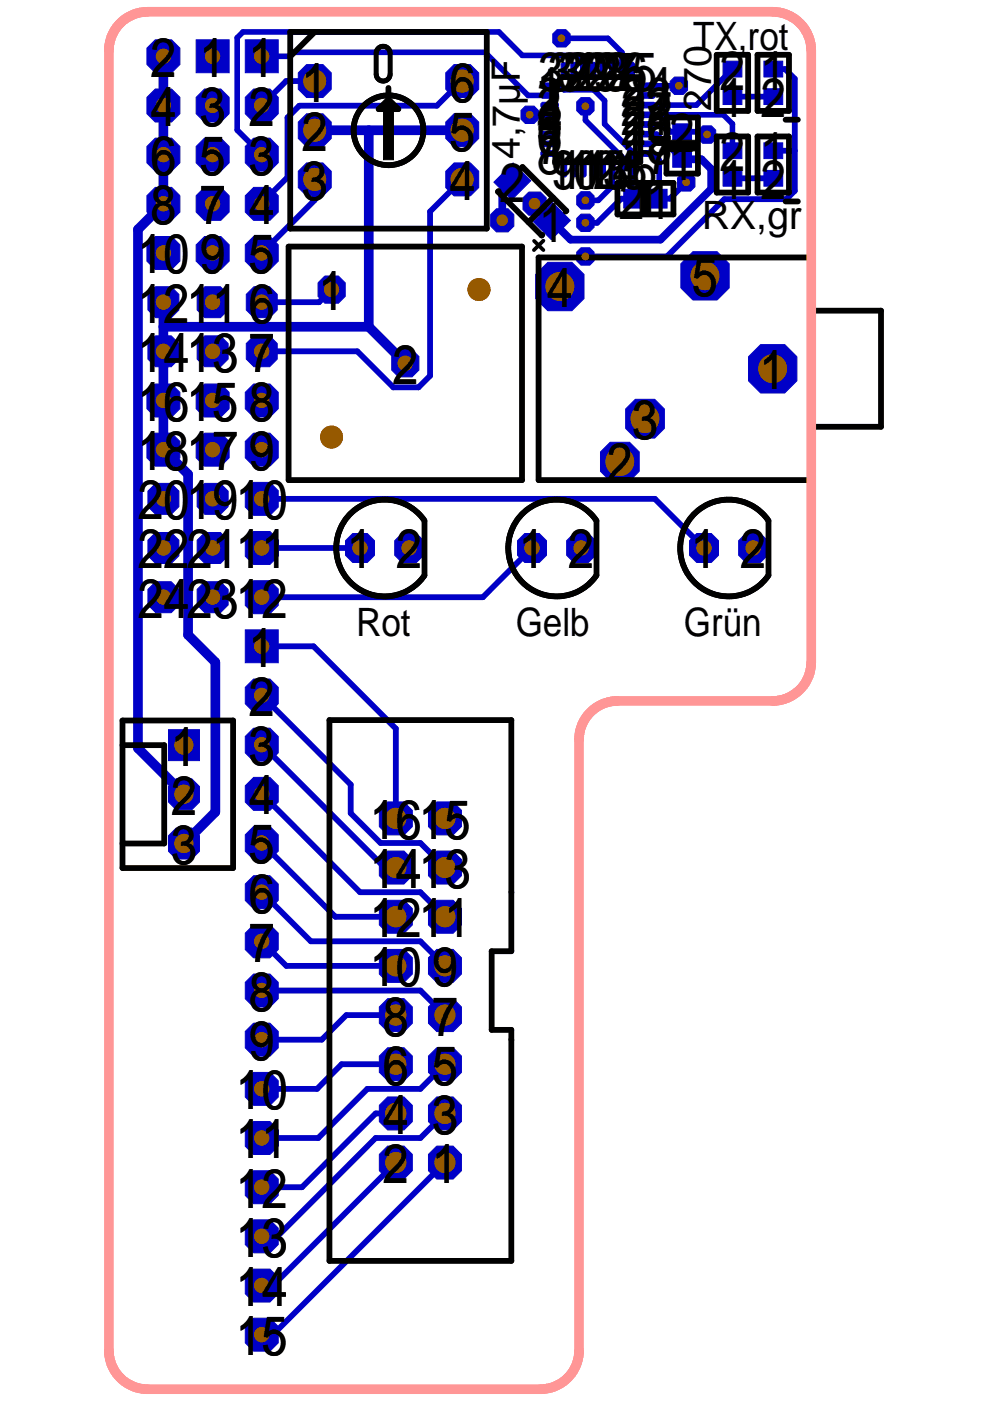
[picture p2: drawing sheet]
<svg xmlns="http://www.w3.org/2000/svg" width="210mm" height="297mm" viewBox="0 0 210 297" stroke-linecap="round" stroke-linejoin="round" font-family="sans-serif">
<g fill="#0000c7" stroke="#0000c7" stroke-width=".21">
<path d="M53.8 279.5h3.4l1.8 1.7v3.5l-1.8 1.8h-3.4l-1.8-1.8v-3.5z"/>
<path d="M52 270.8l1.8-1.7h3.4l1.8 1.7v3.5l-1.8 1.8h-3.4l-1.8-1.8z"/>
<path d="M53.8 258.6h3.4l1.8 1.8v3.5l-1.8 1.7h-3.4l-1.8-1.7v-3.5z"/>
<path d="M53.8 248.2h3.4l1.8 1.8v3.4l-1.8 1.8h-3.4l-1.8-1.8v-3.4z"/>
<path d="M53.8 237.8h3.4l1.8 1.7v3.5l-1.8 1.8h-3.4l-1.8-1.8v-3.5z"/>
<path d="M52 229.1l1.8-1.7h3.4l1.8 1.7v3.5l-1.8 1.8h-3.4l-1.8-1.8z"/>
<path d="M52 218.7l1.8-1.8h3.4l1.8 1.8v3.5l-1.8 1.7h-3.4l-1.8-1.7z"/>
<path d="M52 208.3l1.8-1.8h3.4l1.8 1.8v3.5l-1.8 1.7h-3.4l-1.8-1.7z"/>
<path d="M53.8 196.1h3.4l1.8 1.7v3.5l-1.8 1.8h-3.4l-1.8-1.8v-3.5z"/>
<path d="M52 187.4l1.8-1.7h3.4l1.8 1.7v3.5l-1.8 1.8h-3.4l-1.8-1.8z"/>
<path d="M53.8 175.2h3.4l1.8 1.8v3.5l-1.8 1.7h-3.4l-1.8-1.7v-3.5z"/>
<path d="M53.8 164.8h3.4l1.8 1.8v3.5l-1.8 1.7h-3.4l-1.8-1.7v-3.5z"/>
<path d="M52 156.1l1.8-1.7h3.4l1.8 1.7v3.5l-1.8 1.8h-3.4l-1.8-1.8z"/>
<path d="M53.8 144h3.4l1.8 1.7v3.5l-1.8 1.8h-3.4l-1.8-1.8v-3.5z"/>
<path d="M52 133.5h7v7h-7z"/>
<path d="M35.7 177.2l1.7-1.6h3.3l1.6 1.6v3.3l-1.6 1.6h-3.3l-1.7-1.6z"/>
<path d="M35.7 166.8l1.7-1.7h3.3l1.6 1.7v3.3l-1.6 1.6h-3.3l-1.7-1.6z"/>
<path d="M35.7 154.7h6.6v6.6h-6.6z"/>
<path d="M80.4 171.8l1.8-1.8h3.5l1.7 1.8v3.5l-1.7 1.7h-3.5l-1.8-1.7z"/>
<path d="M90.8 171.8l1.8-1.8h3.5l1.7 1.8v3.5l-1.7 1.7h-3.5l-1.8-1.7z"/>
<path d="M82.2 180.4h3.5l1.7 1.8v3.5l-1.7 1.7h-3.5l-1.8-1.7v-3.5z"/>
<path d="M90.8 182.2l1.8-1.8h3.5l1.7 1.8v3.5l-1.7 1.7h-3.5l-1.8-1.7z"/>
<path d="M90.8 192.6l1.8-1.7h3.5l1.7 1.7v3.5l-1.7 1.8h-3.5l-1.8-1.8z"/>
<path d="M82.2 190.9h3.5l1.7 1.7v3.5l-1.7 1.8h-3.5l-1.8-1.8v-3.5z"/>
<path d="M80.4 203.1l1.8-1.8h3.5l1.7 1.8v3.4l-1.7 1.8h-3.5l-1.8-1.8z"/>
<path d="M90.8 203.1l1.8-1.8h3.5l1.7 1.8v3.4l-1.7 1.8h-3.5l-1.8-1.8z"/>
<path d="M90.8 213.5l1.8-1.8h3.5l1.7 1.8v3.5l-1.7 1.7h-3.5l-1.8-1.7z"/>
<path d="M82.2 211.7h3.5l1.7 1.8v3.5l-1.7 1.7h-3.5l-1.8-1.7v-3.5z"/>
<path d="M80.4 223.9l1.8-1.8h3.5l1.7 1.8v3.5l-1.7 1.7h-3.5l-1.8-1.7z"/>
<path d="M90.8 223.9l1.8-1.8h3.5l1.7 1.8v3.5l-1.7 1.7h-3.5l-1.8-1.7z"/>
<path d="M80.4 234.3l1.8-1.7h3.5l1.7 1.7v3.5l-1.7 1.8h-3.5l-1.8-1.8z"/>
<path d="M90.8 234.3l1.8-1.7h3.5l1.7 1.7v3.5l-1.7 1.8h-3.5l-1.8-1.8z"/>
<path d="M80.4 244.8l1.8-1.8h3.5l1.7 1.8v3.4l-1.7 1.8h-3.5l-1.8-1.8z"/>
<path d="M90.8 244.8l1.8-1.8h3.5l1.7 1.8v3.4l-1.7 1.8h-3.5l-1.8-1.8z"/>
<path d="M162 36.1h3.9v3.4h-3.9z"/>
<path d="M162 30.3h3.9v3.3h-3.9z"/>
<path d="M162 18.8h3.9v3.4h-3.9z"/>
<path d="M162 13h3.9v3.3h-3.9z"/>
<path d="M117.2 43l3.7 3.7-4 4.1-3.8-3.8z"/>
<path d="M108.8 34.5l3.7 3.8-4 4.1-3.8-3.8z"/>
<path d="M142.6 26.3h4v3.3h-4z"/>
<path d="M142.6 32.1h4v3.4h-4z"/>
<path d="M153.3 30.3h4v3.3h-4z"/>
<path d="M153.3 36.1h4v3.4h-4z"/>
<path d="M132.2 40.1h3.4v4h-3.4z"/>
<path d="M138.1 40.1h3.3v4h-3.3z"/>
<path d="M153.3 13h4v3.3h-4z"/>
<path d="M153.3 18.8h4v3.4h-4z"/>
<path d="M135.5 17.6h3.1l.3 .3v.6l-.3 .3h-3.1l-.3-.3v-.6z"/>
<path d="M135.5 19.6h3.1l.3 .3v.6l-.3 .3h-3.1l-.3-.3v-.6z"/>
<path d="M135.5 21.7h3.1l.3 .3v.6l-.3 .3h-3.1l-.3-.3v-.6z"/>
<path d="M135.2 24l.3-.3h3.1l.3 .3v.6l-.3 .3h-3.1l-.3-.3z"/>
<path d="M135.2 26.1l.3-.3h3.1l.3 .3v.6l-.3 .3h-3.1l-.3-.3z"/>
<path d="M135.2 28.2l.3-.3h3.1l.3 .3v.5l-.3 .3h-3.1l-.3-.3z"/>
<path d="M135.2 30.2l.3-.3h3.1l.3 .3v.6l-.3 .3h-3.1l-.3-.3z"/>
<path d="M135.7 32h2.9l.3 .3v.6l-.3 .2h-2.9l-.3-.2v-.6z"/>
<path d="M119.3 13.3h.6l.3 .3v2.9l-.3 .3h-.6l-.3-.3v-2.9z"/>
<path d="M121 13.5l.3-.3h.6l.3 .3v3.1l-.3 .3h-.6l-.3-.3z"/>
<path d="M123.4 13.2h.6l.3 .3v3.1l-.3 .3h-.6l-.3-.3v-3.1z"/>
<path d="M125.4 13.2h.6l.3 .3v3.1l-.3 .3h-.6l-.3-.3v-3.1z"/>
<path d="M127.5 13.2h.6l.3 .3v3.1l-.3 .3h-.6l-.3-.3v-3.1z"/>
<path d="M129.2 13.5l.3-.3h.6l.3 .3v3.1l-.3 .3h-.6l-.3-.3z"/>
<path d="M131.6 13.2h.6l.3 .3v3.1l-.3 .3h-.6l-.3-.3v-3.1z"/>
<path d="M133.6 13.2h.6l.3 .3v3.1l-.3 .3h-.6l-.3-.3v-3.1z"/>
<path d="M133.6 33.8h.6l.3 .3v3.1l-.3 .3h-.6l-.3-.3v-3.1z"/>
<path d="M131.6 33.8h.6l.3 .3v3.1l-.3 .3h-.6l-.3-.3v-3.1z"/>
<path d="M129.2 34.1l.3-.3h.6l.3 .3v3.1l-.3 .3h-.6l-.3-.3z"/>
<path d="M127.5 33.8h.6l.3 .3v3.1l-.3 .3h-.6l-.3-.3v-3.1z"/>
<path d="M125.4 33.8h.6l.3 .3v3.1l-.3 .3h-.6l-.3-.3v-3.1z"/>
<path d="M123.4 33.8h.6l.3 .3v3.1l-.3 .3h-.6l-.3-.3v-3.1z"/>
<path d="M121 34.1l.3-.3h.6l.3 .3v3.1l-.3 .3h-.6l-.3-.3z"/>
<path d="M119.3 33.8h.6l.3 .3v3.1l-.3 .3h-.6l-.3-.3v-3.1z"/>
<path d="M114.7 32.3l.3-.3h3.1l.3 .3v.6l-.3 .2h-3.1l-.3-.2z"/>
<path d="M114.7 30.2l.3-.3h3.1l.3 .3v.6l-.3 .3h-3.1l-.3-.3z"/>
<path d="M114.7 28.2l.3-.3h3.1l.3 .3v.5l-.3 .3h-3.1l-.3-.3z"/>
<path d="M114.7 26.1l.3-.3h3.1l.3 .3v.6l-.3 .3h-3.1l-.3-.3z"/>
<path d="M114.7 24l.3-.3h3.1l.3 .3v.6l-.3 .3h-3.1l-.3-.3z"/>
<path d="M114.7 22l.3-.3h3.1l.3 .3v.6l-.3 .3h-3.1l-.3-.3z"/>
<path d="M114.7 19.9l.3-.3h3.1l.3 .3v.6l-.3 .3h-3.1l-.3-.3z"/>
<path d="M114.7 17.9l.3-.3h3.1l.3 .3v.6l-.3 .3h-3.1l-.3-.3z"/>
<path d="M156.6 114.6l1.5-1.5h3.1l1.6 1.5v3.1l-1.6 1.6h-3.1l-1.5-1.6z"/>
<path d="M147.7 113.1h3.1l1.5 1.5v3.1l-1.5 1.6h-3.1l-1.5-1.6v-3.1z"/>
<path d="M85.2 113.1h3.1l1.5 1.5v3.1l-1.5 1.6h-3.1l-1.5-1.6v-3.1z"/>
<path d="M74.8 113.1h3.1l1.5 1.5v3.1l-1.5 1.6h-3.1l-1.5-1.6v-3.1z"/>
<path d="M53.8 123.1h3.4l1.8 1.8v3.5l-1.8 1.7h-3.4l-1.8-1.7v-3.5z"/>
<path d="M52 114.4l1.8-1.7h3.4l1.8 1.7v3.5l-1.8 1.8h-3.4l-1.8-1.8z"/>
<path d="M53.8 102.3h3.4l1.8 1.7v3.5l-1.8 1.8h-3.4l-1.8-1.8v-3.5z"/>
<path d="M52 93.6l1.8-1.8h3.4l1.8 1.8v3.5l-1.8 1.7h-3.4l-1.8-1.7z"/>
<path d="M52 83.2l1.8-1.8h3.4l1.8 1.8v3.5l-1.8 1.7h-3.4l-1.8-1.7z"/>
<path d="M52.2 72.8l1.6-1.6h3.3l1.7 1.6v3.3l-1.7 1.7h-3.3l-1.6-1.7z"/>
<path d="M53.8 60.8h3.3l1.7 1.6v3.3l-1.7 1.7h-3.3l-1.6-1.7v-3.3z"/>
<path d="M52 51.9l1.8-1.8h3.4l1.8 1.8v3.5l-1.8 1.7h-3.4l-1.8-1.7z"/>
<path d="M52 41.5l1.8-1.8h3.4l1.8 1.8v3.5l-1.8 1.7h-3.4l-1.8-1.7z"/>
<path d="M53.8 29.3h3.4l1.8 1.8v3.4l-1.8 1.8h-3.4l-1.8-1.8v-3.4z"/>
<path d="M52 20.6l1.8-1.7h3.4l1.8 1.7v3.5l-1.8 1.8h-3.4l-1.8-1.8z"/>
<path d="M52 8.4h7v7h-7z"/>
<path d="M31.4 125l1.6-1.7h3.3l1.6 1.7v3.3l-1.6 1.6h-3.3l-1.6-1.6z"/>
<path d="M41.8 125l1.6-1.7h3.3l1.7 1.7v3.3l-1.7 1.6h-3.3l-1.6-1.6z"/>
<path d="M31.4 114.5l1.6-1.6h3.3l1.6 1.6v3.3l-1.6 1.7h-3.3l-1.6-1.7z"/>
<path d="M41.8 114.5l1.6-1.6h3.3l1.7 1.6v3.3l-1.7 1.7h-3.3l-1.6-1.7z"/>
<path d="M31.4 104.1l1.6-1.6h3.3l1.6 1.6v3.3l-1.6 1.7h-3.3l-1.6-1.7z"/>
<path d="M41.8 104.1l1.6-1.6h3.3l1.7 1.6v3.3l-1.7 1.7h-3.3l-1.6-1.7z"/>
<path d="M31.2 93.6l1.7-1.8h3.5l1.7 1.8v3.5l-1.7 1.7h-3.5l-1.7-1.7z"/>
<path d="M41.6 93.6l1.7-1.8h3.5l1.8 1.8v3.5l-1.8 1.7h-3.5l-1.7-1.7z"/>
<path d="M31.2 83.2l1.7-1.8h3.5l1.7 1.8v3.5l-1.7 1.7h-3.5l-1.7-1.7z"/>
<path d="M41.6 83.2l1.7-1.8h3.5l1.8 1.8v3.5l-1.8 1.7h-3.5l-1.7-1.7z"/>
<path d="M31.4 72.8l1.6-1.6h3.3l1.6 1.6v3.3l-1.6 1.7h-3.3l-1.6-1.7z"/>
<path d="M41.8 72.8l1.6-1.6h3.3l1.7 1.6v3.3l-1.7 1.7h-3.3l-1.6-1.7z"/>
<path d="M31.4 62.4l1.6-1.6h3.3l1.6 1.6v3.3l-1.6 1.7h-3.3l-1.6-1.7z"/>
<path d="M41.8 62.4l1.6-1.6h3.3l1.7 1.6v3.3l-1.7 1.7h-3.3l-1.6-1.7z"/>
<path d="M31.2 51.9l1.7-1.8h3.5l1.7 1.8v3.5l-1.7 1.7h-3.5l-1.7-1.7z"/>
<path d="M41.6 51.9l1.7-1.8h3.5l1.8 1.8v3.5l-1.8 1.7h-3.5l-1.7-1.7z"/>
<path d="M31.2 41.5l1.7-1.8h3.5l1.7 1.8v3.5l-1.7 1.7h-3.5l-1.7-1.7z"/>
<path d="M41.6 41.5l1.7-1.8h3.5l1.8 1.8v3.5l-1.8 1.7h-3.5l-1.7-1.7z"/>
<path d="M32.9 29.3h3.5l1.7 1.8v3.4l-1.7 1.8h-3.5l-1.7-1.8v-3.4z"/>
<path d="M43.3 29.3h3.5l1.8 1.8v3.4l-1.8 1.8h-3.5l-1.7-1.8v-3.4z"/>
<path d="M31.2 20.6l1.7-1.7h3.5l1.7 1.7v3.5l-1.7 1.8h-3.5l-1.7-1.8z"/>
<path d="M41.6 20.6l1.7-1.7h3.5l1.8 1.7v3.5l-1.8 1.8h-3.5l-1.7-1.8z"/>
<path d="M31.2 10.2l1.7-1.8h3.5l1.7 1.8v3.5l-1.7 1.7h-3.5l-1.7-1.7z"/>
<path d="M41.6 8.4h7v7h-7z"/>
<path d="M84.5 74.1h2.9l1.4 1.5v2.9l-1.4 1.4h-2.9l-1.4-1.4v-2.9z"/>
<path d="M67.4 60l1.5-1.5h2.9l1.4 1.5v2.8l-1.4 1.5h-2.9l-1.5-1.5z"/>
<path d="M120.1 114.6l1.6-1.5h3.1l1.5 1.5v3.1l-1.5 1.6h-3.1l-1.6-1.6z"/>
<path d="M111.3 113.1h3l1.6 1.5v3.1l-1.6 1.6h-3l-1.6-1.6v-3.1z"/>
<path d="M65 34.5h3.5l1.7 1.8v3.5l-1.7 1.7h-3.5l-1.8-1.7v-3.5z"/>
<path d="M94.5 15.5l1.8-1.8h3.4l1.8 1.8v3.4l-1.8 1.8h-3.4l-1.8-1.8z"/>
<path d="M63.2 15.5l1.8-1.8h3.5l1.7 1.8v3.4l-1.7 1.8h-3.5l-1.8-1.8z"/>
<path d="M63.2 25.9l1.8-1.8h3.5l1.7 1.8v3.5l-1.7 1.7h-3.5l-1.8-1.7z"/>
<path d="M94.5 25.9l1.8-1.8h3.4l1.8 1.8v3.5l-1.8 1.7h-3.4l-1.8-1.7z"/>
<path d="M96.3 34.5h3.4l1.8 1.8v3.5l-1.8 1.7h-3.4l-1.8-1.7v-3.5z"/>
<path d="M146.9 53.4h5.1l2.6 2.5v5.1l-2.6 2.6h-5.1l-2.5-2.6v-5.1z"/>
<path d="M113.6 58.2l2.5-2.6h5.2l2.5 2.6v5.1l-2.5 2.6h-5.2l-2.5-2.6z"/>
<path d="M132.7 86.7l2-2h4.1l2.1 2v4.1l-2.1 2.1h-4.1l-2-2.1z"/>
<path d="M127.3 95.8l2.1-2h4.1l2 2v4.1l-2 2.1h-4.1l-2.1-2.1z"/>
<path d="M158.7 75.6l2.6-2.5h5.1l2.6 2.5v5.2l-2.6 2.5h-5.1l-2.6-2.5z"/>
<path d="M122.3 21.6l.9-.9h1.9l.9 .9v1.9l-.9 .9h-1.9l-.9-.9z"/>
<path d="M122.3 41.6l.9-1h1.9l.9 1v1.8l-.9 .9h-1.9l-.9-.9z"/>
<path d="M122.3 53.4l.9-.9h1.9l.9 .9v1.9l-.9 .9h-1.9l-.9-.9z"/>
<path d="M122.3 46.3l.9-.9h1.9l.9 .9v1.9l-.9 .9h-1.9l-.9-.9z"/>
<path d="M110.9 42l1.2-1.3h2.5l1.2 1.3v2.4l-1.2 1.2h-2.5l-1.2-1.2z"/>
</g>
<path d="M101.6 61.4h.1M70.3 92.7h.1" fill="none" stroke="#0000c7" stroke-width=".21"/>
<g fill="none" stroke="#0000c7" stroke-width="1.2">
<path d="M55.5 11.9h5.8l.8-.8h40.7l9.2 9.1h4.5M66.7 17.2h-6l-5.2 5.2M98 17.2l-5.4 5.2h-29.1l-2.5 2.5v12.7l-5.6 5.6h.1M116.5 18.2h2.2l.9 .8h6.3l2.3 2.3v5l5.7 5.7v10.1h-2.2l-5.1 5.1h-2.5M123.7 15v-2.1l-1.2-1.2h-11.8l-4.9-4.9h-54.3l-1.2 1.2v19.6l5.2 5.2M155.3 14.6l-7.6 7.7h-10.6M164 14.6h2.5l2 2.1v23.8l-1.7 1.7h-13.2l-12.2 12.2h-17.3M66.7 38v4.4l-11.2 11.2M98 38l-6.8 6.9v34.8l-2.5 2.4h-5.3l-7.6-7.6h-20.3M124.1 22.5v3l7.8 7.8v2.4M129.8 35.7v3.8l-2.9 3h-2.8M137.1 24.3h16.3l1.9 2v5.7"/>
<path d="M137.1 28.4h2.1l5.4 5.4M137.1 32.6h1.3M155.3 20.5h8.7M155.3 37.8h8.7M164 32h4.5M70.3 61.4l-2.7 2.7h-12.1M55.5 105.8h83.4l10.4 10.4M55.5 116.2h20.8M112.8 116.2l-10.4 10.4h-46.9M55.5 137h11l17.4 17.5v19M55.5 157.9l26.1 26h2.3M55.5 147.5l18.9 18.8v6.1l6.3 6.3h8.4l5.2 5.2"/>
<path d="M55.5 178.7l15.6 15.7h12.8M55.5 168.3l20.8 20.9h12.8l5.2 5.2M55.5 199.6l5.2 5.2h23.2M55.5 189.2l10.4 10.4h23.2l5.2 5.2M55.5 210h33.6l5.2 5.2M83.9 215.2h-10.5l-5.2 5.2h-12.7M83.9 236.1h-4.2l-15.7 15.6h-8.5M83.9 225.6h-11.5l-5.2 5.3h-11.7M94.3 236.1l-5.2 5.2h-9.4l-20.9 20.8h-3.3M94.3 225.6l-5.2 5.3h-11.2l-10.4 10.4h-12M83.9 246.5l-26 26.1h-2.4M94.3 246.5l-36.4 36.5h-2.4"/>
</g>
<path d="M34.6 11.9v31.3l-5.3 5.4v110l9.7 9.8M113.3 43.2l3.7 3.7" fill="none" stroke="#0000c7" stroke-width="2.1"/>
<path d="M144.6 33.8h4.1l2.1 2v4.3l-10.8 10.7h-19l-4-3.9" fill="none" stroke="#0000c7" stroke-width="1.7"/>
<circle cx="139.8" cy="42.1" r=".61" fill="#0000c7"/>
<path d="M108.6 38.5l-2.1 2.1v6.1" fill="none" stroke="#0000c7" stroke-width="1.7"/>
<path d="M119 8.1h9.9l3 3v3.9M137.1 18.2h6.8M112.3 24.3h4.2M137.1 26.4h3.6l1.5 1.5h7.2l.5 .6M138.4 32.6l1.4 1.4v8.1h2.2l3.5-3.4" fill="none" stroke="#0000c7" stroke-width="1.2"/>
<g fill="#0000c7" stroke="#0000c7" stroke-width=".21">
<path d="M110.5 23.4l.9-.9h1.8l1 .9v1.9l-1 .9h-1.8l-.9-.9z"/>
<path d="M104 45.5l1.3-1.2h2.4l1.2 1.2v2.4l-1.2 1.3h-2.4l-1.3-1.3z"/>
<path d="M143.7 37.7l.9-.9h1.8l.9 .9v1.9l-.9 .9h-1.8l-.9-.9z"/>
<path d="M118.1 6.3h1.9l.9 .9v1.9l-.9 .9h-1.9l-.9-.9v-1.9z"/>
<path d="M143 16.3h1.9l.9 1v1.8l-.9 .9h-1.9l-.9-.9v-1.8z"/>
<path d="M149 26.7h1.9l.9 .9v1.9l-.9 .9h-1.9l-.9-.9v-1.9z"/>
</g>
<path d="M66.7 27.6h31.3M78.2 27.6v41.7M34.6 64.1v31.2l5.3 5.2v34.1l5.8 5.8v31.8l-6.7 6.6M34.6 69.3h43.6M78.2 69.3l7.7 7.7" fill="none" stroke="#0000c7" stroke-width="2.1"/>
<g fill="none" stroke="#000" stroke-width="1.2">
<path d="M61.5 6.8h41.7v41.7h-41.7zM66.7 6.8l-5.2 5.2M82.4 18.6v1.5M117.7 17.8l1.5-1.5h16.6v18.1h-18.1zM152 11.6h6.6v11.9h-6.6zM160.6 11.6h6.7v11.9h-6.7zM81.3 22.6h2.1M82.4 21.6v.5M82.4 21.1l2.1 2h-4.2zM110.7 35.6l.1-.2 9.3 9.3-.2 .2M130.9 38.8h11.9v6.7h-11.9zM141.3 24.9h6.7v11.9h-6.7z"/>
<path d="M152 28.9h6.6v11.9h-6.6zM160.6 28.9h6.7v11.9h-6.7zM166.6 25.4h2.6M61.2 52.3h49.5v49.5h-49.5zM105.7 40.5l-.1 .1 9.3 9.3 .1-.1M114.2 54.6h57.8v47.2h-57.8zM117.3 41.9l-5.3 5.2M166.6 42.7h2.6M172 65.9h14.8v24.6h-14.8M74.1 109.2a10.3 10.3 0 0 1 15.9 1.2v11.6a10.3 10.3 0 0 1-14.9 2.2 10.3 10.3 0 0 1-1-15zM110.5 109.2a10.3 10.3 0 0 1 16 1.2v11.6a10.3 10.3 0 0 1-14.9 2.2 10.3 10.3 0 0 1-1.1-15zM147 109.2a10.3 10.3 0 0 1 15.9 1.2v11.6a10.3 10.3 0 0 1-14.9 2.2 10.3 10.3 0 0 1-1-15z"/>
<path d="M26 152.8h23.4v31.2h-23.4zM26 158h8.8v20.8h-8.8M69.8 152.7h38.6v49h-4.2v16.7h4.2v48.9h-38.6z"/>
<circle cx="82.4" cy="27.6" r="7.4"/>
</g>
<path d="M113.2 51.1l2 1.9M115.2 51l-2 2" fill="none" stroke="#000" stroke-width=".8"/>
<path d="M81.3 23.5h2.1v10.4h-2.1zM141.3 29.7h6.7v2.3h-6.7zM135.7 38.8h2.3v6.7h-2.3z" fill="#000" stroke="#000" stroke-width=".21"/>
<path d="M80.1 10.3a1.48 1.48 0 0 1 1.7-.4 1.48 1.48 0 0 1 .9 1.4v4.4a1.48 1.48 0 0 1-1.5 1.5 1.48 1.48 0 0 1-1.4-1.5v-4.4z" fill="none" stroke="#000" stroke-width="1.1"/>
<path d="M25.8 4.7a8.3 8.3 0 0 1 5.5-2.2h132.5a8.2 8.2 0 0 1 8.2 8.2v129.7a8.2 8.2 0 0 1-7.9 8.2h-33.5a8.2 8.2 0 0 0-7.8 8.2v129.9a8.3 8.3 0 0 1-7.9 7.8h-84a8.3 8.3 0 0 1-7.8-7.8v-276.3l.1-1.1a8.4 8.4 0 0 1 2.6-4.6z" fill="none" stroke="#ff9696" stroke-width="2.1"/>
<g fill="#965900">
<circle cx="55.5" cy="283" r="1.61"/>
<circle cx="55.5" cy="272.5" r="1.61"/>
<circle cx="55.5" cy="262.1" r="1.61"/>
<circle cx="55.5" cy="251.7" r="1.61"/>
<circle cx="55.5" cy="241.3" r="1.61"/>
<circle cx="55.5" cy="230.8" r="1.61"/>
<circle cx="55.5" cy="220.4" r="1.61"/>
<circle cx="55.5" cy="210" r="1.61"/>
<circle cx="55.5" cy="199.6" r="1.61"/>
<circle cx="55.5" cy="189.1" r="1.61"/>
<circle cx="55.5" cy="178.7" r="1.61"/>
<circle cx="55.5" cy="168.3" r="1.61"/>
<circle cx="55.5" cy="157.9" r="1.61"/>
<circle cx="55.5" cy="147.4" r="1.61"/>
<circle cx="55.5" cy="137" r="1.61"/>
<circle cx="39" cy="178.8" r="2.02"/>
<circle cx="39" cy="168.4" r="2.02"/>
<circle cx="39" cy="158" r="2.02"/>
<circle cx="83.9" cy="173.5" r="2.23"/>
<circle cx="94.3" cy="173.5" r="2.23"/>
<circle cx="83.9" cy="183.9" r="2.23"/>
<circle cx="94.3" cy="183.9" r="2.22"/>
<circle cx="94.3" cy="194.4" r="2.23"/>
<circle cx="83.9" cy="194.4" r="2.23"/>
<circle cx="83.9" cy="204.8" r="2.23"/>
<circle cx="94.3" cy="204.8" r="2.22"/>
<circle cx="94.3" cy="215.2" r="2.23"/>
<circle cx="83.9" cy="215.2" r="2.23"/>
<circle cx="83.9" cy="225.6" r="2.23"/>
<circle cx="94.3" cy="225.6" r="2.22"/>
<circle cx="83.9" cy="236.1" r="2.23"/>
<circle cx="94.3" cy="236.1" r="2.23"/>
<circle cx="83.9" cy="246.5" r="2.23"/>
<circle cx="94.3" cy="246.5" r="2.22"/>
<circle cx="159.7" cy="116.2" r="1.61"/>
<circle cx="149.3" cy="116.2" r="1.61"/>
<circle cx="86.7" cy="116.2" r="1.61"/>
<circle cx="76.3" cy="116.2" r="1.61"/>
<circle cx="55.5" cy="126.6" r="1.61"/>
<circle cx="55.5" cy="116.2" r="1.61"/>
<circle cx="55.5" cy="105.7" r="1.61"/>
<circle cx="55.5" cy="95.3" r="1.61"/>
<circle cx="55.5" cy="84.9" r="1.61"/>
<circle cx="55.5" cy="74.5" r="1.61"/>
<circle cx="55.5" cy="64.1" r="1.61"/>
<circle cx="55.5" cy="53.6" r="1.61"/>
<circle cx="55.5" cy="43.2" r="1.61"/>
<circle cx="55.5" cy="32.8" r="1.61"/>
<circle cx="55.5" cy="22.4" r="1.61"/>
<circle cx="55.5" cy="11.9" r="1.61"/>
<circle cx="34.7" cy="126.6" r="1.61"/>
<circle cx="45.1" cy="126.6" r="1.61"/>
<circle cx="34.7" cy="116.2" r="1.61"/>
<circle cx="45.1" cy="116.2" r="1.61"/>
<circle cx="34.7" cy="105.7" r="1.61"/>
<circle cx="45.1" cy="105.7" r="1.61"/>
<circle cx="34.7" cy="95.3" r="1.61"/>
<circle cx="45.1" cy="95.3" r="1.61"/>
<circle cx="34.7" cy="84.9" r="1.61"/>
<circle cx="45.1" cy="84.9" r="1.61"/>
<circle cx="34.7" cy="74.5" r="1.61"/>
<circle cx="45.1" cy="74.5" r="1.61"/>
<circle cx="34.7" cy="64.1" r="1.61"/>
<circle cx="45.1" cy="64.1" r="1.61"/>
<circle cx="34.7" cy="53.6" r="1.61"/>
<circle cx="45.1" cy="53.6" r="1.61"/>
<circle cx="34.7" cy="43.2" r="1.61"/>
<circle cx="45.1" cy="43.2" r="1.61"/>
<circle cx="34.7" cy="32.8" r="1.61"/>
<circle cx="45.1" cy="32.8" r="1.61"/>
<circle cx="34.7" cy="22.4" r="1.61"/>
<circle cx="45.1" cy="22.4" r="1.61"/>
<circle cx="34.7" cy="11.9" r="1.61"/>
<circle cx="45.1" cy="11.9" r="1.61"/>
<circle cx="85.9" cy="77" r="1.61"/>
<circle cx="70.3" cy="61.4" r="1.61"/>
<circle cx="70.3" cy="92.7" r="2.43"/>
<circle cx="101.6" cy="61.4" r="2.43"/>
<circle cx="123.2" cy="116.2" r="1.61"/>
<circle cx="112.8" cy="116.2" r="1.61"/>
<circle cx="66.7" cy="38" r="2.43"/>
<circle cx="98" cy="17.2" r="2.43"/>
<circle cx="66.7" cy="17.2" r="2.43"/>
<circle cx="66.7" cy="27.6" r="2.42"/>
<circle cx="98" cy="27.6" r="2.43"/>
<circle cx="98" cy="38" r="2.43"/>
<circle cx="149.5" cy="58.5" r="3"/>
<circle cx="118.7" cy="60.7" r="3"/>
<circle cx="136.7" cy="88.8" r="3"/>
<circle cx="131.4" cy="97.9" r="3"/>
<circle cx="163.8" cy="78.2" r="3"/>
<circle cx="124.1" cy="22.5" r=".79"/>
<circle cx="124.1" cy="42.5" r=".79"/>
<circle cx="124.1" cy="54.4" r=".79"/>
<circle cx="124.1" cy="47.2" r=".79"/>
<circle cx="113.3" cy="43.2" r="1.2"/>
<circle cx="112.3" cy="24.3" r=".79"/>
<circle cx="106.5" cy="46.7" r="1.2"/>
<circle cx="145.5" cy="38.6" r=".79"/>
<circle cx="119" cy="8.1" r=".79"/>
<circle cx="143.9" cy="18.2" r=".79"/>
<circle cx="149.9" cy="28.5" r=".79"/>
</g>
<g font-size="11.7">
<text x="31.9" y="16.3">2</text>
<text x="42.4" y="16.3">1</text>
<text x="52.8" y="16.3">1</text>
<text x="64" y="21.5">1</text>
<text x="95.3" y="21.5">6</text>
<text x="113.8" y="22.5">1</text>
<text x="114.1" y="19.4">322926</text>
<text x="116.2" y="19.4">312825</text>
<text x="118.2" y="19.4">3027</text>
<text x="131.6" y="22.5">24</text>
<text x="152.6" y="19">2</text>
<text x="161.2" y="19">1</text>
<text x="31.9" y="26.7">4</text>
<text x="42.4" y="26.7">3</text>
<text x="52.8" y="26.7">2</text>
<text x="113.8" y="28.7">4</text>
<text x="113.8" y="26.6">3</text>
<text x="113.8" y="24.6">2</text>
<text x="131.6" y="24.6">23</text>
<text x="131.6" y="26.6">22</text>
<text x="131.6" y="28.7">21</text>
<text x="152.6" y="24.8">1</text>
<text x="161.2" y="24.8">2</text>
<text x="64" y="32">2</text>
<text x="95.3" y="32">5</text>
<text x="113.8" y="34.8">7</text>
<text x="113.8" y="32.8">6</text>
<text x="113.8" y="30.7">5</text>
<text x="131.6" y="30.7">20</text>
<text x="131.6" y="32.8">19</text>
<text x="131.6" y="34.8">18</text>
<text x="141.9" y="32.3">2</text>
<text x="31.9" y="37.1">6</text>
<text x="42.4" y="37.1">5</text>
<text x="52.8" y="37.1">3</text>
<text x="113.8" y="36.9">8</text>
<text x="116.2" y="40">10134</text>
<text x="116.8" y="40">91115</text>
<text x="120.3" y="40">1216</text>
<text x="131.7" y="36.9">17</text>
<text x="141.9" y="38.1">1</text>
<text x="152.6" y="36.3">2</text>
<text x="161.2" y="36.3">1</text>
<text x="31.9" y="47.6">8</text>
<text x="42.4" y="47.6">7</text>
<text x="52.8" y="47.6">4</text>
<text x="64" y="42.4">3</text>
<text x="95.3" y="42.4">4</text>
<text x="105.9" y="42.8">2</text>
<text x="131.2" y="46.5">21</text>
<text x="152.6" y="42.1">1</text>
<text x="161.2" y="42.1">2</text>
<text x="114.3" y="51.2">1</text>
<text x="29.2" y="58">10</text>
<text x="42.4" y="58">9</text>
<text x="52.8" y="58">5</text>
<text x="67.6" y="65.7">1</text>
<text x="116" y="65.1">4</text>
<text x="146.7" y="62.8">5</text>
<text x="29.2" y="68.4">1211</text>
<text x="52.8" y="68.4">6</text>
<text x="29.2" y="78.8">1413</text>
<text x="52.8" y="78.8">7</text>
<text x="83.2" y="81.4">2</text>
<text x="161.1" y="82.5">1</text>
<text x="29.2" y="89.3">1615</text>
<text x="52.8" y="89.3">8</text>
<text x="134" y="93.1">3</text>
<text x="29.2" y="99.7">1817</text>
<text x="52.8" y="99.7">9</text>
<text x="128.7" y="102.2">2</text>
<text x="29.2" y="110.1">201910</text>
<text x="29.2" y="120.5">222111</text>
<text x="73.6" y="120.5">1</text>
<text x="84" y="120.5">2</text>
<text x="110.1" y="120.5">1</text>
<text x="120.5" y="120.5">2</text>
<text x="146.5" y="120.5">1</text>
<text x="157" y="120.5">2</text>
<text x="29.2" y="131">242312</text>
<text x="52.8" y="141.4">1</text>
<text x="52.8" y="151.8">2</text>
<text x="36.3" y="162.3">1</text>
<text x="52.8" y="162.2">3</text>
<text x="36.3" y="172.7">2</text>
<text x="52.8" y="172.7">4</text>
<text x="78.5" y="177.9">1615</text>
<text x="36.3" y="183.2">3</text>
<text x="52.8" y="183.1">5</text>
<text x="78.5" y="188.3">1413</text>
<text x="52.8" y="193.5">6</text>
<text x="52.8" y="203.9">7</text>
<text x="78.5" y="198.7">1211</text>
<text x="78.5" y="209.1">10</text>
<text x="91.6" y="209.1">9</text>
<text x="52.8" y="214.4">8</text>
<text x="81.2" y="219.6">8</text>
<text x="91.6" y="219.6">7</text>
<text x="52.8" y="224.8">9</text>
<text x="81.2" y="230">6</text>
<text x="91.6" y="230">5</text>
<text x="50" y="235.2">10</text>
<text x="50" y="245.6">11</text>
<text x="81.2" y="240.4">4</text>
<text x="91.6" y="240.4">3</text>
<text x="81.2" y="250.8">2</text>
<text x="91.6" y="250.8">1</text>
<text x="50" y="256.1">12</text>
<text x="50" y="266.5">13</text>
<text x="50" y="276.9">14</text>
<text x="50" y="287.3">15</text>
</g>
<g font-size="8.3">
<text x="146.9" y="10.5">TX,rot</text>
<text x="150.8" y="23.5" transform="rotate(-90 150.8 23.5)">270</text>
<text x="110.2" y="33.8" transform="rotate(-90 110.2 33.8)">4,7µF</text>
<text x="148.8" y="48.6">RX,gr</text>
<text x="75.5" y="134.9">Rot</text>
<text x="109.3" y="134.9">Gelb</text>
<text x="145" y="134.9">Grün</text>
</g>
</svg>
